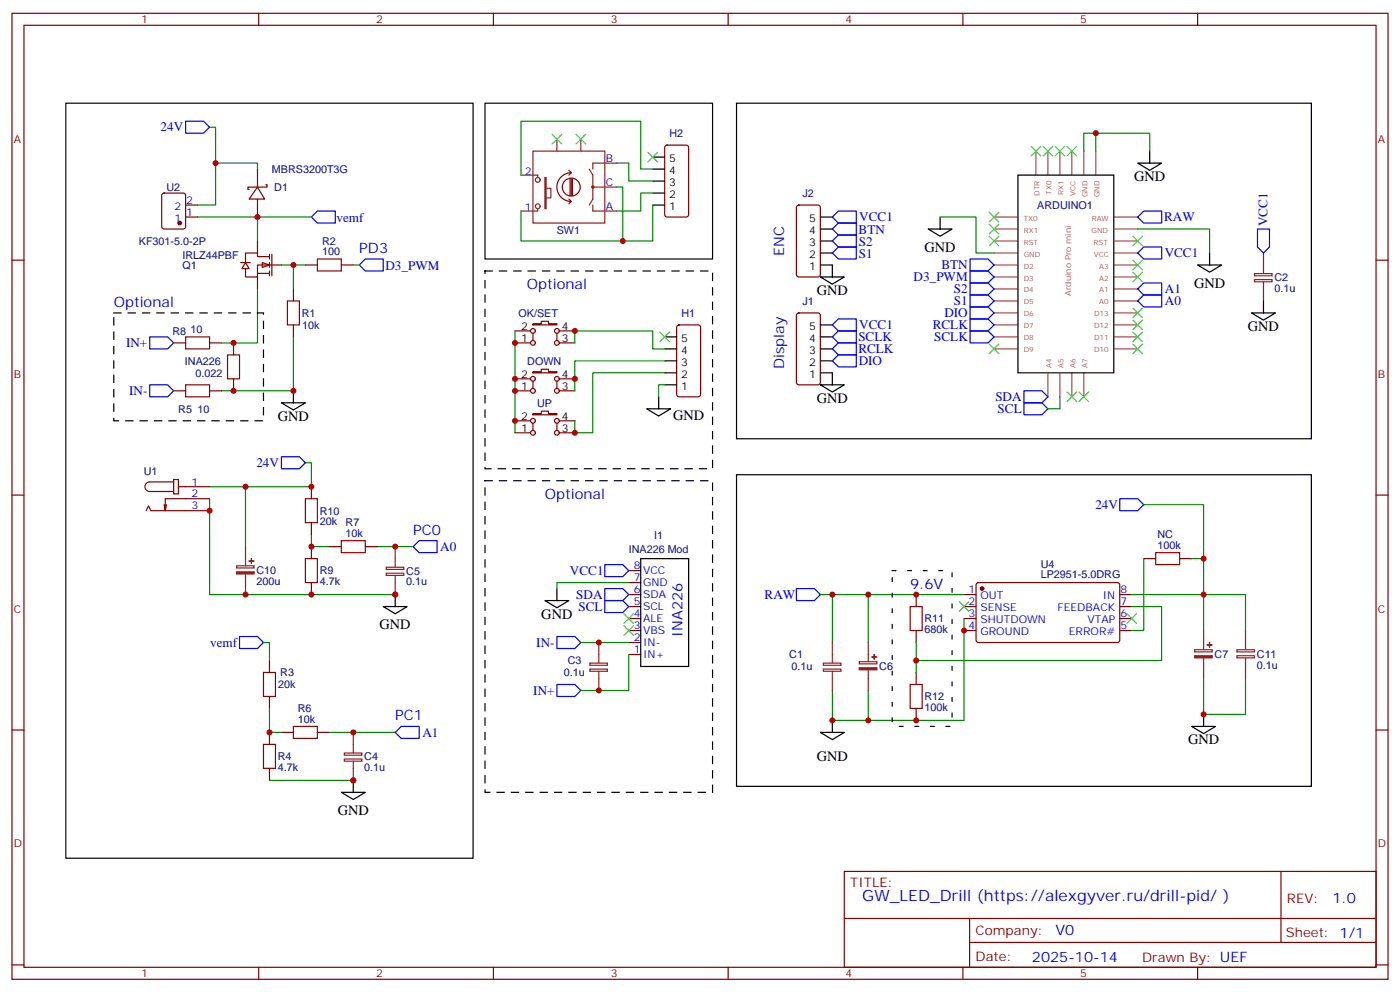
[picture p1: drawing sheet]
<svg xmlns="http://www.w3.org/2000/svg" width="412mm" height="292mm" viewBox="0 0 412 292" stroke-linecap="round" stroke-linejoin="round" font-family="sans-serif">
<g fill="none" stroke="#870000" stroke-width=".35">
<path d="M3.5 3.9h405.4v284.4h-405.4zM7.1 7.4h398.2v277.3h-398.2zM76.2 3.9v3.5M145.3 3.9v3.5M214.5 3.9v3.5M283.6 3.9v3.5M352.8 3.9v3.5M75.8 55.1l2.2 3.5h-4.6zM75.8 49.8v5.3M75.8 58.6v5.3M78.3 54.4h.4v.7h-5.7v.7h.4M3.5 76.6h3.6"/>
<path d="M90 78h3.5M100.5 78h3.6M234.8 60.6l.5-.2h5.6l.7 .4 .1 20-.5 .7h-5.9l-.6-.4-.1-20zM405.3 76.6h3.6M86.4 85.1v3.5M86.4 95.6v3.6M234.8 92.3l.5-.2h5.6l.7 .4 .1 20.1-.5 .6-5.9 .1-.6-.5-.1-20zM3.5 145.7h3.6M43 150.3l.7-1.4 .7 1.4h17.3M49 148.6l-.3 1.7M51.2 141.1h1.4v4.3h-1.4zM51.2 141.9h-7.1a1.41 1.41 0 0 0-1.4 1.4 1.41 1.41 0 0 0 1.4 1.4h7.1"/>
<path d="M52.6 143.3h9.1M61.7 146.8h-13v3.5l-.4-1.7M91.7 143.3v3.5M91.7 153.8v3.6M405.3 145.7h3.6M91.7 160.9v3.5M91.7 171.5v3.5M97 160.9h3.5M107.6 160.9h3.5M269.9 175v3.5M284 175h3.5M284 178.5h3.5"/>
<path d="M287.7 171.7l.5-.2h41.2l.4 .7v16.5l-.7 .4h-41.2l-.4-.7v-16.2zM329.8 175h3.6M329.8 178.5h3.6M336.9 164.4h3.5M347.5 164.4h3.5M79.4 194.4v3.5M269.9 185.6v3.5M269.9 197.9v3.6M284 182.1h3.5M284 185.6h3.5M329.8 182.1h3.6M329.8 185.6h3.6"/>
<path d="M3.5 214.9h3.6M79.4 205v3.5M79.4 215.6v3.5M82.9 215.6h3.5M93.5 215.6h3.5M269.9 208.5v3.6M405.3 214.9h3.6M79.4 226.2v3.5M248.7 256.5h156.6v28.2h-156.6zM377.3 256.5v20.9M248.7 270.4h156.5M285.6 277.4h119.6"/>
<path d="M285.6 270.4v14.1M3.5 284h3.6M76.2 284.7v3.6M145.3 284.7v3.6M214.5 284.7v3.6M283.6 284.7v3.6M352.8 284.7v3.6M405.3 284h3.6"/>
</g>
<path d="M93.5 76.2h7v3.6h-7zM84.7 88.6h3.5v7h-3.5zM90 146.8h3.5v7h-3.5zM100.5 159.1h7.1v3.6h-7.1zM90 164.4h3.5v7.1h-3.5zM268.1 178.5h3.5v7.1h-3.5zM340.4 162.7h7.1v3.5h-7.1zM77.6 197.9h3.5v7.1h-3.5zM77.6 219.1h3.5v7.1h-3.5zM86.4 213.8h7.1v3.5h-7.1zM268.1 201.5h3.5v7h-3.5z" fill="none" stroke="#a10000" stroke-width=".35"/>
<g fill="none" stroke="#8c2424" stroke-width=".35">
<path d="M69.7 166.5h5.2v.7h-5.2zM72.3 160.9v5.6M72.3 169v6M113.8 167h5.2v.6h-5.2zM113.8 168.7h5.2v.7h-5.2zM116.4 160.9v6M116.4 169.4v5.6M253.1 194.8h5.2v.6h-5.2zM255.8 189.1v5.7M255.8 197.2v6M351.9 191.2h5.2v.7h-5.2zM354.5 185.6v5.6"/>
<path d="M354.5 193.7v6M364.3 193h5.2v.6h-5.2zM364.3 191.2h5.2v.7h-5.2zM366.9 185.6v5.6M366.9 193.7v6M104.1 215.6v6M101.4 221.7h5.2v.6h-5.2zM101.4 223.4h5.2v.6h-5.2zM104.1 224v5.7"/>
</g>
<g fill="#8c2424" stroke="#8c2424" stroke-width=".35">
<path d="M69.7 168.3h5.2v.6h-5.2z"/>
<path d="M73.4 165.1l1.4 .1z"/>
<path d="M74 164.4l.1 1.4z"/>
<path d="M257.5 192.7v1.4z"/>
<path d="M256.8 193.4h1.4z"/>
<path d="M253.1 196.5h5.2v.7h-5.2z"/>
<path d="M356.3 189.1v1.4z"/>
<path d="M355.6 189.8l1.4 .1z"/>
<path d="M351.9 193h5.2v.6h-5.2z"/>
</g>
<g fill="none" stroke="#008700" stroke-width=".35">
<path d="M61.7 37.4h1.8v23h-5.3M322.8 39.2v5.3M63.5 48h12.3v1.8M319.3 44.5v-5.3h19.4v5.3M58.2 63.9h17.6v7M75.8 63.9h15.9M90 78h-3.6v7.1M104.1 78h1.7M276.9 63.9h10.6v10.6h5.3M335.1 67.4h21.2v7.1M90 136.2h1.7v7.1h-19.4v17.6M61.7 146.8v28.2h54.7"/>
<path d="M61.7 143.3h10.6M91.7 157.4v3.5h5.3M336.9 148.6h17.6v26.4h-21.1M111.1 160.9h10.6M241.7 175h42.3M245.2 175v14.1M255.8 175v14.1M333.4 178.5h8.8v15.9h-72.3M336.9 164.4v21.2h-3.5M351 164.4h3.5M77.6 189.1h1.8v5.3M269.9 189.1v8.8"/>
<path d="M284 182.1v30h-28.2M354.5 199.7v10.6h12.4v-10.6M354.5 185.6v-10.6h12.4v10.6M79.4 208.5v7.1h3.5M97 215.6h19.4M245.2 203.2v8.9h10.6v-8.9M79.4 229.7h24.7"/>
</g>
<g fill="none" stroke="#000" stroke-width=".35">
<path d="M19.4 30.4h119.9v222.2h-119.9zM217 30.4h169.3v98.8h-169.3zM299.9 51.5h28.2v58.2h-28.2zM335.1 48h7.1l-3.5 2.1zM338.7 44.5v3.5M241.7 78h3.5v3.5M241.7 74.5h3.5M241.7 70.9h3.5M241.7 67.4h3.5M241.7 63.9h3.5M273.4 67.4h7.1l-3.6 2.1zM276.9 63.9v3.5"/>
<path d="M352.8 78h7l-3.5 2.1zM356.3 74.5v3.5M241.7 81.5h7l-3.5 2.1zM241.7 99.2h3.5M241.7 95.6h3.5M82.9 118.6h7.1l-3.6 2.1zM86.4 115v3.6M241.7 113.3h7l-3.5 2.1zM241.7 109.7h3.5v3.6M241.7 106.2h3.5M241.7 102.7h3.5M217 139.7h169.3v91.8h-169.3z"/>
<path d="M112.9 178.5h7l-3.5 2.2zM116.4 175v3.5M241.7 215.6h7l-3.5 2.1zM245.2 212.1v3.5M351 213.8h7.1l-3.6 2.1zM354.5 210.3v3.5M100.5 233.2h7.1l-3.5 2.1zM104.1 229.7v3.5"/>
</g>
<g fill="none" stroke="#00f" stroke-width=".35">
<path d="M54.7 35.7h5.3l1.7 1.7-1.7 1.8h-5.3zM91.7 63.9l1.8-1.8h5.3v3.6h-5.3zM107.6 76.2h5.3v3.6h-5.3l-1.8-1.8zM245.2 63.9l1.7-1.8h5.3v3.6h-5.3zM245.2 67.4l1.7-1.7h5.3v3.5h-5.3zM245.2 70.9l1.7-1.7h5.3v3.5h-5.3zM245.2 74.5l1.7-1.8h5.3v3.5h-5.3zM285.8 79.8h5.2l1.8 1.7-1.8 1.8h-5.2zM285.8 76.2h5.2l1.8 1.8-1.8 1.8h-5.2zM335.1 63.9l1.8-1.8h5.3v3.6h-5.3zM335.1 74.5l1.8-1.8h5.3v3.5h-5.3zM245.2 99.2l1.7-1.8h5.3v3.5h-5.3z"/>
<path d="M246.9 93.9h5.3v3.5h-5.3l-1.7-1.8zM285.8 86.8h5.2l1.8 1.8-1.8 1.7h-5.2zM285.8 83.3h5.2l1.8 1.8-1.8 1.7h-5.2zM285.8 90.3h5.2l1.8 1.8-1.8 1.8h-5.2zM285.8 93.9h5.2l1.8 1.7-1.8 1.8h-5.2zM285.8 97.4h5.2l1.8 1.8-1.8 1.7h-5.2zM335.1 88.6l1.8-1.8h5.3v3.5h-5.3zM335.1 85.1l1.8-1.8h5.3v3.5h-5.3zM245.2 102.7l1.7-1.8h5.3v3.6h-5.3zM245.2 106.2l1.7-1.7h5.3v3.5h-5.3zM82.9 134.4h5.3l1.8 1.8-1.8 1.8h-5.3zM329.8 146.8h5.3l1.8 1.8-1.8 1.7h-5.3z"/>
<path d="M121.7 160.9l1.8-1.8h5.3v3.6h-5.3zM234.6 173.2h5.3l1.8 1.8-1.8 1.8h-5.3zM70.6 187.4h5.2l1.8 1.7-1.8 1.8h-5.2zM116.4 215.6l1.8-1.8h5.3v3.5h-5.3z"/>
</g>
<circle cx="289.3" cy="173.2" r=".53" fill="#870000" stroke="#870000" stroke-width=".35"/>
<g fill="none" stroke="#3c3" stroke-width=".35">
<path d="M303.7 43.1l2.9 2.8M306.6 43.1l-2.9 2.8M307.3 43.1l2.8 2.8M310.1 43.1l-2.8 2.8M310.8 43.1l2.8 2.8M313.6 43.1l-2.8 2.8M314.3 43.1l2.8 2.8M317.1 43.1l-2.8 2.8M291.4 62.5l2.8 2.8M291.4 66l2.8 2.8M291.4 69.5l2.8 2.9M294.2 62.5l-2.8 2.8"/>
<path d="M294.2 66l-2.8 2.8M294.2 69.5l-2.8 2.9M333.7 76.6l2.8 2.8M333.7 69.5l2.8 2.9M336.5 76.6l-2.8 2.8M336.5 69.5l-2.8 2.9M333.7 97.8l2.8 2.8M333.7 94.2l2.8 2.8M333.7 90.7l2.8 2.8M333.7 80.1l2.8 2.8M336.5 97.8l-2.8 2.8M336.5 94.2l-2.8 2.8"/>
<path d="M336.5 90.7l-2.8 2.8M336.5 80.1l-2.8 2.8M291.4 101.3l2.8 2.8M294.2 101.3l-2.8 2.8M314.3 115.4l2.8 2.8M317.1 115.4l-2.8 2.8M317.9 115.4l2.8 2.8M320.7 115.4l-2.8 2.8M333.7 101.3l2.8 2.8M336.5 101.3l-2.8 2.8M282.6 177.1l2.8 2.9M285.4 177.1l-2.8 2.9"/>
<path d="M332 180.7l2.8 2.8M334.8 180.7l-2.8 2.8"/>
</g>
<g fill="none" stroke="#a64a4a" stroke-width=".35">
<path d="M305.2 44.5v6.9M308.7 44.5v6.9M312.2 44.5v6.9M315.7 44.5v6.9M319.3 44.5v6.9M322.8 44.5v6.9M292.8 78h6.9M292.8 74.5h6.9M292.8 63.9h6.9M292.8 70.9h6.9M292.8 67.4h6.9M328.2 78h6.9"/>
<path d="M328.2 74.5h6.9M328.2 63.9h6.9M328.2 70.9h6.9M328.2 67.4h6.9M292.8 88.6h6.9M292.8 85.1h6.9M292.8 81.5h6.9M292.8 92.1h6.9M292.8 95.6h6.9M292.8 99.2h6.9M328.2 88.6h6.9M328.2 85.1h6.9"/>
<path d="M328.2 81.5h6.9M328.2 92.1h6.9M328.2 95.6h6.9M328.2 99.2h6.9M292.8 102.7h6.9M308.7 109.9v6.9M312.2 109.9v6.9M315.7 109.9v6.9M319.3 109.9v6.9M328.2 102.7h6.9"/>
</g>
<path d="M262.8 168h17.7v45.8h-17.7z" fill="none" stroke="#000" stroke-width=".35" stroke-dasharray="1.1 3.5"/>
<g fill="#fff" stroke="#870000" stroke-width=".35">
<path d="M77.3 77.3l2.1 .7-2.1 .7z"/>
<path d="M72.3 77.3l1.1 1.8h-2.1z"/>
</g>
<g fill="none" stroke="#870000" stroke-width=".35">
<path d="M47.9 57l.4-.2h5.7l.6 .5 .1 9.4-.5 .7h-5.9l-.6-.4-.1-9.5zM196 42.9l.5-.2h5.6l.7 .5v20l-.4 .6-5.9 .1-.7-.5v-20zM54.7 63.9h3.5M54.7 60.4h3.5M70.9 77.3h2.8M75.8 70.9v3.6M79.4 75.5h-3.6v-1h-3.5v2.8M79.4 74.8v1.4M79.4 77.3v1.4M79.4 79.8v1.4M80.1 74.8v6.4M82.9 78h-7.1v3.5h-3.5v-2.4"/>
<path d="M75.8 80.5h3.6M75.8 81.5v3.6M151.7 97.4h4.6M157 95.3h2.5v-.7h2.1v.7h2.4v.3h-7zM157 98.1v2.1M164 98.1v2.1M164.7 97.4h4.6M199.6 95.8l.4-.2h5.7l.6 .5 .1 20-.5 .6-5.9 .1-.6-.5-.1-20zM51.2 100.9h3.5M51.2 115h3.5M61.7 100.9h3.6M61.7 115h3.6"/>
<path d="M68.8 100.9v3.6M68.8 111.5v3.5M151.7 100.9h4.6M151.7 115h4.6M151.7 111.5h4.6M157 109.4h2.5v-.7h2.1v.7h2.4v.3h-7zM157 112.2v2.1M164 112.2v2.1M164.7 100.9h4.6M164.7 115h4.6M164.7 111.5h4.6M151.7 127.4h4.6"/>
<path d="M151.7 123.9h4.6M157 121.7h2.5v-.7h2.1v.7h2.4v.4h-7zM157 124.6v2.1M164 124.6v2.1M164.7 127.4h4.6M164.7 123.9h4.6M185.2 168h3.5M185.2 171.5h3.5M185.2 175h3.5M185.2 178.5h3.5M185.2 182.1h3.5M185.2 185.6h3.5"/>
<path d="M185.2 189.1h3.5M185.2 192.7h3.5"/>
<circle cx="157" cy="97.4" r=".71"/>
<circle cx="164" cy="97.4" r=".71"/>
<circle cx="157" cy="115" r=".71"/>
<circle cx="157" cy="100.9" r=".71"/>
<circle cx="157" cy="111.5" r=".71"/>
<circle cx="164" cy="115" r=".71"/>
<circle cx="164" cy="100.9" r=".71"/>
<circle cx="164" cy="111.5" r=".71"/>
<circle cx="157" cy="123.9" r=".71"/>
<circle cx="157" cy="127.4" r=".71"/>
<circle cx="164" cy="123.9" r=".71"/>
<circle cx="164" cy="127.4" r=".71"/>
</g>
<g fill="none" stroke="#008700" stroke-width=".35">
<path d="M181.7 48h3.5v5.3h7.1M181.7 55.1h1.7v15.8M192.3 49.8h-3.6v-14.1h-35.2v15.8M192.3 56.8h-3.6v5.3h-7M82.9 78h3.5M192.3 60.4v10.5h-38.8v-8.8M75.8 85.1v15.8h-10.5M86.4 99.2v15.8h-21.1M151.7 97.4v30M169.3 100.9v-3.5h23v5.3h3.5M195.8 109.7h-21.2v17.7h-5.3v-3.5M195.8 113.3h-1.8v3.5"/>
<path d="M195.8 106.2h-26.5v8.8M312.2 116.8v3.5h-3.5M185.2 171.5h-21.2v1.7M171.1 189.1h14.1M185.2 192.7v10.5h-14.1"/>
</g>
<g fill="none" stroke="#8c2424" stroke-width=".35">
<path d="M153.5 51.5h4.9v.7M157 44.5h21.2v21.2h-21.2zM160.5 52.2h.4v9.2h-.4zM160.9 55.4h1.4v2.8h-1.4M164 41v3.5M171.1 41v3.5M173.6 49.8l1 1.7v7.1l-1 1.8M174.6 55.1h7.1M181.7 48h-7.1v1.8M158.4 61.4v.7h-4.9M174.6 60.4v1.7h7.1M372.2 74.5v6"/>
<path d="M369.5 80.5h5.2v.7h-5.2zM369.5 82.3h5.2v.6h-5.2zM372.2 82.9v5.7M173.7 195.2h5.2v.6h-5.2zM173.7 197h5.2v.6h-5.2zM176.4 189.1v6M176.4 197.6v5.6M242.5 195.2h5.2v.6h-5.2zM242.5 197h5.2v.6h-5.2zM245.2 189.1v6M245.2 197.6v5.6"/>
<circle cx="158.4" cy="53" r=".71"/>
<circle cx="174.6" cy="55.1" r=".35"/>
<circle cx="158.4" cy="60.7" r=".71"/>
</g>
<path d="M370.4 67.4h3.5v5.3l-1.7 1.8-1.8-1.8zM44.1 99.2h5.3l1.8 1.7-1.8 1.8h-5.3zM44.1 113.3h5.3l1.8 1.7-1.8 1.8h-5.3zM301.6 115h5.3l1.8 1.8-1.8 1.8h-5.3zM301.6 118.6h5.3l1.8 1.7-1.8 1.8h-5.3zM178.2 166.2h5.2l1.8 1.8-1.8 1.7h-5.2zM178.2 173.2h5.2l1.8 1.8-1.8 1.8h-5.2zM178.2 176.8h5.2l1.8 1.7-1.8 1.8h-5.2zM164 187.4h5.3l1.8 1.7-1.8 1.8h-5.3zM164 201.5h5.3l1.8 1.7-1.8 1.8h-5.3z" fill="none" stroke="#00f" stroke-width=".35"/>
<g fill="none" stroke="#000" stroke-width=".35">
<path d="M142.9 30.4h67v45.8h-67zM192.3 56.8h3.5M192.3 53.3h3.5M192.3 49.8h3.5M192.3 46.2h3.5M192.3 60.4h3.5M195.8 99.2h3.5M368.7 92.1h7l-3.5 2.1zM372.2 88.6v3.5M194 116.8v3.5M195.8 113.3h3.5M195.8 109.7h3.5"/>
<path d="M195.8 106.2h3.5M195.8 102.7h3.5M190.5 120.3h7.1l-3.6 2.1zM160.5 176.8h7.1l-3.6 2.1zM164 173.2v3.6M188.7 164.4h14.1v31.8h-14.1z"/>
</g>
<circle cx="52.9" cy="65.7" r=".53" fill="#870000" stroke="#870000" stroke-width=".35"/>
<path d="M162.6 39.5l2.9 2.9M165.5 39.5l-2.9 2.9M169.7 39.5l2.8 2.9M172.5 39.5l-2.8 2.9M190.9 44.8l2.8 2.9M193.7 44.8l-2.8 2.9M194.4 97.8l2.8 2.8M197.2 97.8l-2.8 2.8M183.8 180.7l2.8 2.8M183.8 184.2l2.8 2.8M186.6 180.7l-2.8 2.8M186.6 184.2l-2.8 2.8" fill="none" stroke="#3c3" stroke-width=".35"/>
<path d="M142.9 79.8h67v58.2h-67zM33.5 92.1h44.1v31.8h-44.1zM142.9 141.5h67v91.7h-67z" fill="none" stroke="#000" stroke-width=".35" stroke-dasharray="2.1 2.1"/>
<path d="M54.7 99.2h7v3.5h-7zM54.7 113.3h7v3.5h-7zM67 104.5h3.6v7h-3.6z" fill="none" stroke="#a10000" stroke-width=".35"/>
<path d="M165.6 55a2.65 2.65 0 0 1 3.9-2.3 2.65 2.65 0 0 1 .4 4.5 2.65 2.65 0 0 1-4.2-1.5l-.1-.6M167.6 50.1l.7 .7M167.6 58.6l.7 .7M167.9 52.6v4.9M168.3 50.8a4.2 4.2 0 0 0-4.3 4.3 4.2 4.2 0 0 0 4.3 4.2M168.3 50.8l-.7 .7M168.3 52.6v4.9M168.3 59.3l-.7 .7M168.6 52.6v4.9" fill="none" stroke="#850000" stroke-width=".35"/>
<g fill="#c00">
<circle cx="79.4" cy="215.6" r=".88"/>
<circle cx="104.1" cy="229.7" r=".88"/>
<circle cx="116.4" cy="175" r=".88"/>
<circle cx="72.3" cy="143.3" r=".88"/>
<circle cx="72.3" cy="175" r=".88"/>
<circle cx="354.5" cy="175" r=".88"/>
<circle cx="354.5" cy="164.4" r=".88"/>
<circle cx="63.5" cy="48" r=".88"/>
<circle cx="91.7" cy="143.3" r=".88"/>
<circle cx="245.2" cy="175" r=".88"/>
<circle cx="116.4" cy="160.9" r=".88"/>
<circle cx="91.7" cy="160.9" r=".88"/>
<circle cx="91.7" cy="175" r=".88"/>
<circle cx="354.5" cy="210.3" r=".88"/>
<circle cx="104.1" cy="215.6" r=".88"/>
<circle cx="75.8" cy="63.9" r=".88"/>
<circle cx="322.8" cy="39.2" r=".88"/>
<circle cx="269.9" cy="175" r=".88"/>
<circle cx="269.9" cy="212.1" r=".88"/>
<circle cx="269.9" cy="194.4" r=".88"/>
<circle cx="284" cy="185.6" r=".88"/>
<circle cx="245.2" cy="212.1" r=".88"/>
<circle cx="255.8" cy="175" r=".88"/>
<circle cx="255.8" cy="212.1" r=".88"/>
<circle cx="61.7" cy="150.3" r=".88"/>
<circle cx="86.4" cy="78" r=".88"/>
<circle cx="151.7" cy="115" r=".88"/>
<circle cx="151.7" cy="100.9" r=".88"/>
<circle cx="169.3" cy="97.4" r=".88"/>
<circle cx="151.7" cy="111.5" r=".88"/>
<circle cx="169.3" cy="111.5" r=".88"/>
<circle cx="151.7" cy="123.9" r=".88"/>
<circle cx="169.3" cy="127.4" r=".88"/>
<circle cx="183.4" cy="70.9" r=".88"/>
<circle cx="68.8" cy="115" r=".88"/>
<circle cx="176.4" cy="189.1" r=".88"/>
<circle cx="176.4" cy="203.2" r=".88"/>
<circle cx="68.8" cy="100.9" r=".88"/>
<circle cx="86.4" cy="115" r=".88"/>
</g>
<text font-size="4.6" fill="#00f" x="254" y="265.3">GW_LED_Drill (https://alexgyver.ru/drill-pid/ )</text>
<g font-size="4.2">
<text x="334.1" y="53.3">GND</text>
<text x="272.3" y="74.1">GND</text>
<text x="240.6" y="86.8">GND</text>
<text x="351.7" y="84.7">GND</text>
<text x="367.6" y="97.4">GND</text>
<text x="240.6" y="118.6">GND</text>
<text x="81.8" y="123.9">GND</text>
<text x="198.3" y="123.5">GND</text>
<text x="111.8" y="185.2">GND</text>
<text x="159.5" y="182.1">GND</text>
<text x="350" y="219.1">GND</text>
<text x="240.6" y="224">GND</text>
<text x="99.5" y="239.9">GND</text>
</g>
<g font-size="4.2" fill="#00f">
<text x="105.8" y="74.5">PD3</text>
<text x="230.9" y="75.4" transform="rotate(-90 230.9 75.4)">ENC</text>
<text x="155.2" y="85.1">Optional</text>
<text x="33.5" y="90.3">Optional</text>
<text x="230.9" y="108.7" transform="rotate(-90 230.9 108.7)">Display</text>
<text x="160.5" y="146.8">Optional</text>
<text x="121.7" y="157.4">PC0</text>
<text x="268.1" y="173.2">9.6V</text>
<text x="201.1" y="187.4" transform="rotate(-90 201.1 187.4)">INA226</text>
<text x="116.4" y="212.1">PC1</text>
<text x="392.5" y="265.8">1.0</text>
<text x="310.9" y="275.3">V0</text>
<text x="304" y="283.1">2025-10-14</text>
</g>
<g font-size="3.9" fill="#00f">
<text x="47.3" y="38.6">24V</text>
<text x="99.1" y="65.3">vemf</text>
<text x="253.1" y="65.1">VCC1</text>
<text x="342.9" y="65.2">RAW</text>
<text x="252.9" y="68.8">BTN</text>
<text x="373.4" y="66.5" transform="rotate(-90 373.4 66.5)">VCC1</text>
<text x="252.9" y="72.3">S2</text>
<text x="252.9" y="75.8">S1</text>
<text x="343.1" y="75.7">VCC1</text>
<text x="113.5" y="79.4">D3_PWM</text>
<text x="269.1" y="82.8">D3_PWM</text>
<text x="277.3" y="79.3">BTN</text>
<text x="281" y="89.8">S1</text>
<text x="281" y="86.3">S2</text>
<text x="343.1" y="89.8">A0</text>
<text x="343.1" y="86.3">A1</text>
<text x="278.2" y="93.4">DIO</text>
<text x="252.8" y="100.4">SCLK</text>
<text x="253.1" y="96.8">VCC1</text>
<text x="274.8" y="96.9">RCLK</text>
<text x="275.2" y="100.4">SCLK</text>
<text x="37.1" y="102.2">IN+</text>
<text x="252.8" y="103.9">RCLK</text>
<text x="252.9" y="107.4">DIO</text>
<text x="38" y="116.3">IN-</text>
<text x="293.2" y="118">SDA</text>
<text x="293.9" y="121.6">SCL</text>
<text x="75.5" y="137.4">24V</text>
<text x="322.7" y="149.8">24V</text>
<text x="129.7" y="162.1">A0</text>
<text x="167.9" y="169.3">VCC1</text>
<text x="169.7" y="176.2">SDA</text>
<text x="170.4" y="179.8">SCL</text>
<text x="225.2" y="176.2">RAW</text>
<text x="61.9" y="190.3">vemf</text>
<text x="158" y="190.4">IN-</text>
<text x="157.1" y="204.5">IN+</text>
<text x="124.4" y="216.8">A1</text>
</g>
<g font-size="3.9" fill="#800">
<text x="250.5" y="261.1">TITLE:</text>
<text x="379.1" y="265.8">REV:</text>
<text x="287.4" y="275.3">Company:</text>
<text x="378.7" y="275.9">Sheet: 1/1</text>
<text x="287.4" y="283">Date:</text>
<text x="336.4" y="283.1">Drawn By: UEF</text>
</g>
<g font-size="3.2" fill="#800">
<text x="41.6" y="6.9">1</text>
<text x="110.8" y="6.9">2</text>
<text x="179.9" y="6.9">3</text>
<text x="249.1" y="6.9">4</text>
<text x="318.2" y="6.9">5</text>
<text x="4.1" y="42">A</text>
<text x="405.9" y="42">A</text>
<text x="4.1" y="111.2">B</text>
<text x="405.9" y="111.2">B</text>
<text x="4.1" y="180.3">C</text>
<text x="405.9" y="180.3">C</text>
<text x="4.1" y="249.4">D</text>
<text x="405.9" y="249.4">D</text>
<text x="41.6" y="287.7">1</text>
<text x="110.8" y="287.7">2</text>
<text x="179.9" y="287.7">3</text>
<text x="249.1" y="287.7">4</text>
<text x="318.2" y="287.7">5</text>
</g>
<g font-size="3.2" fill="#000080">
<text x="197.2" y="40.3">H2</text>
<text x="80.1" y="50.9">MBRS3200T3G</text>
<text x="49.1" y="56.2">U2</text>
<text x="80.8" y="56.2">D1</text>
<text x="236.4" y="57.9">J2</text>
<text x="305.6" y="61.5">ARDUINO1</text>
<text x="164" y="68.7">SW1</text>
<text x="40.9" y="72.1">KF301-5.0-2P</text>
<text x="53.7" y="76.2">IRLZ44PBF</text>
<text x="94.9" y="75.2">100</text>
<text x="94.9" y="72">R2</text>
<text x="53.7" y="79.3">Q1</text>
<text x="375.4" y="82.7">C2</text>
<text x="236.4" y="89.6">J1</text>
<text x="375.4" y="85.8">0.1u</text>
<text x="88.9" y="93.3">R1</text>
<text x="152.7" y="93.3">OK/SET</text>
<text x="200.7" y="93.3">H1</text>
<text x="50.8" y="98.5">R8</text>
<text x="56.1" y="98.1">10</text>
<text x="89" y="96.8">10k</text>
<text x="54.5" y="107.4">INA226</text>
<text x="155.3" y="107.4">DOWN</text>
<text x="57.6" y="110.9">0.022</text>
<text x="158.2" y="119.7">UP</text>
<text x="52.5" y="121.5">R5</text>
<text x="58.2" y="121.5">10</text>
<text x="42.3" y="139.7">U1</text>
<text x="94.2" y="154.6">20k</text>
<text x="94.2" y="151.4">R10</text>
<text x="101.8" y="154.8">R7</text>
<text x="101.8" y="158.1">10k</text>
<text x="192.7" y="158.5">I1</text>
<text x="340.9" y="161.6">100k</text>
<text x="340.9" y="158.5">NC</text>
<text x="185.2" y="162.7">INA226 Mod</text>
<text x="306.6" y="167">U4</text>
<text x="75.6" y="172.2">200u</text>
<text x="75.6" y="169.1">C10</text>
<text x="94.2" y="172.3">4.7k</text>
<text x="94.2" y="169.1">R9</text>
<text x="119.7" y="172.3">0.1u</text>
<text x="119.7" y="169.2">C5</text>
<text x="306.6" y="170.3">LP2951-5.0DRG</text>
<text x="272.3" y="183.2">R11</text>
<text x="272.3" y="186.4">680k</text>
<text x="167.2" y="195.6">C3</text>
<text x="232.5" y="193.8">C1</text>
<text x="233.2" y="197.4">0.1u</text>
<text x="259" y="197.3">C6</text>
<text x="357.8" y="193.8">C7</text>
<text x="370.2" y="197">0.1u</text>
<text x="370.2" y="193.8">C11</text>
<text x="82" y="202.6">20k</text>
<text x="82.6" y="199.1">R3</text>
<text x="166.1" y="199.1">0.1u</text>
<text x="87.7" y="209.4">R6</text>
<text x="272.3" y="209.4">100k</text>
<text x="272.3" y="206.1">R12</text>
<text x="87.7" y="212.8">10k</text>
<text x="81.8" y="226.9">4.7k</text>
<text x="81.8" y="223.8">R4</text>
<text x="107.3" y="226.9">0.1u</text>
<text x="107.3" y="223.8">C4</text>
</g>
<g font-size="3.2" fill="#00f">
<text x="178.5" y="47.7">B</text>
<text x="154.6" y="51.5">2</text>
<text x="178.5" y="54.7">C</text>
<text x="51.4" y="65.3">1</text>
<text x="51.4" y="61.8">2</text>
<text x="54.9" y="63.5">1</text>
<text x="54.9" y="60">2</text>
<text x="154.6" y="62.1">1</text>
<text x="178.5" y="61.8">A</text>
<text x="56.4" y="142.9">1</text>
<text x="56.4" y="150">3</text>
<text x="56.4" y="146.4">2</text>
<text x="186.7" y="167.6">8</text>
<text x="186.7" y="171.1">7</text>
<text x="189.4" y="169">VCC</text>
<text x="189.4" y="172.5">GND</text>
<text x="186.7" y="174.7">6</text>
<text x="186.7" y="178.2">5</text>
<text x="189.4" y="176.1">SDA</text>
<text x="189.4" y="179.6">SCL</text>
<text x="285.3" y="178.2">2</text>
<text x="285.3" y="174.7">1</text>
<text x="288.8" y="180">SENSE</text>
<text x="288.8" y="176.4">OUT</text>
<text x="311.5" y="180">FEEDBACK</text>
<text x="324.8" y="176.4">IN</text>
<text x="330" y="174.7">8</text>
<text x="330" y="178.2">7</text>
<text x="186.7" y="181.7">4</text>
<text x="186.7" y="185.2">3</text>
<text x="189.4" y="183.1">ALE</text>
<text x="285.3" y="185.2">4</text>
<text x="285.3" y="181.7">3</text>
<text x="288.8" y="183.5">SHUTDOWN</text>
<text x="320.3" y="183.5">VTAP</text>
<text x="330" y="181.7">6</text>
<text x="330" y="185.2">5</text>
<text x="186.7" y="188.8">2</text>
<text x="189.4" y="186.7">VBS</text>
<text x="189.4" y="190.2">IN-</text>
<text x="288.8" y="187">GROUND</text>
<text x="314.8" y="187">ERROR#</text>
<text x="186.7" y="192.3">1</text>
<text x="189.4" y="193.7">IN+</text>
</g>
<g font-size="3.2">
<text x="197.1" y="47.7">5</text>
<text x="197.1" y="51.2">4</text>
<text x="197.1" y="58.2">2</text>
<text x="197.1" y="54.7">3</text>
<text x="197.1" y="61.8">1</text>
<text x="238.3" y="65.3">5</text>
<text x="238.3" y="68.8">4</text>
<text x="238.3" y="75.9">2</text>
<text x="238.3" y="72.4">3</text>
<text x="238.3" y="79.4">1</text>
<text x="153.6" y="100.6">1</text>
<text x="153.6" y="97">2</text>
<text x="165.5" y="100.6">3</text>
<text x="165.5" y="97">4</text>
<text x="200.6" y="100.6">5</text>
<text x="238.3" y="100.6">4</text>
<text x="238.3" y="97">5</text>
<text x="200.6" y="107.6">3</text>
<text x="200.6" y="104.1">4</text>
<text x="238.3" y="107.6">2</text>
<text x="238.3" y="104.1">3</text>
<text x="153.6" y="111.2">2</text>
<text x="165.5" y="111.2">4</text>
<text x="200.6" y="111.2">2</text>
<text x="238.3" y="111.2">1</text>
<text x="153.6" y="114.7">1</text>
<text x="165.5" y="114.7">3</text>
<text x="200.6" y="114.7">1</text>
<text x="153.6" y="123.5">2</text>
<text x="165.5" y="123.5">4</text>
<text x="153.6" y="127">1</text>
<text x="165.5" y="127">3</text>
</g>
<text font-size="2.5" fill="#a54b4b" x="315.6" y="87.1" transform="rotate(-90 315.6 87.1)">Arduino Pro mini</text>
<g font-size="2.1" fill="#a54b4b">
<text x="306.2" y="57.7" transform="rotate(-90 306.2 57.7)">DTR</text>
<text x="309.7" y="57.3" transform="rotate(-90 309.7 57.3)">TX0</text>
<text x="313.2" y="57.5" transform="rotate(-90 313.2 57.5)">RX1</text>
<text x="316.8" y="57.6" transform="rotate(-90 316.8 57.6)">VCC</text>
<text x="320.3" y="58.1" transform="rotate(-90 320.3 58.1)">GND</text>
<text x="323.8" y="58.1" transform="rotate(-90 323.8 58.1)">GND</text>
<text x="301.6" y="64.9">TX0</text>
<text x="321.6" y="64.9">RAW</text>
<text x="301.6" y="72">RST</text>
<text x="301.6" y="68.5">RX1</text>
<text x="321.5" y="68.5">GND</text>
<text x="322.2" y="72">RST</text>
<text x="301.6" y="75.5">GND</text>
<text x="322.2" y="75.5">VCC</text>
<text x="301.6" y="79">D2</text>
<text x="301.6" y="82.6">D3</text>
<text x="323.8" y="82.6">A2</text>
<text x="323.8" y="79">A3</text>
<text x="301.6" y="86.1">D4</text>
<text x="301.6" y="89.6">D5</text>
<text x="323.8" y="89.6">A0</text>
<text x="323.8" y="86.1">A1</text>
<text x="301.6" y="93.2">D6</text>
<text x="322.3" y="93.2">D13</text>
<text x="301.6" y="96.7">D7</text>
<text x="301.6" y="100.2">D8</text>
<text x="322.3" y="100.2">D11</text>
<text x="322.3" y="96.7">D12</text>
<text x="301.6" y="103.7">D9</text>
<text x="322.3" y="103.7">D10</text>
<text x="309.7" y="108.3" transform="rotate(-90 309.7 108.3)">A4</text>
<text x="313.2" y="108.3" transform="rotate(-90 313.2 108.3)">A5</text>
<text x="316.8" y="108.3" transform="rotate(-90 316.8 108.3)">A6</text>
<text x="320.3" y="108.3" transform="rotate(-90 320.3 108.3)">A7</text>
</g>
</svg>
